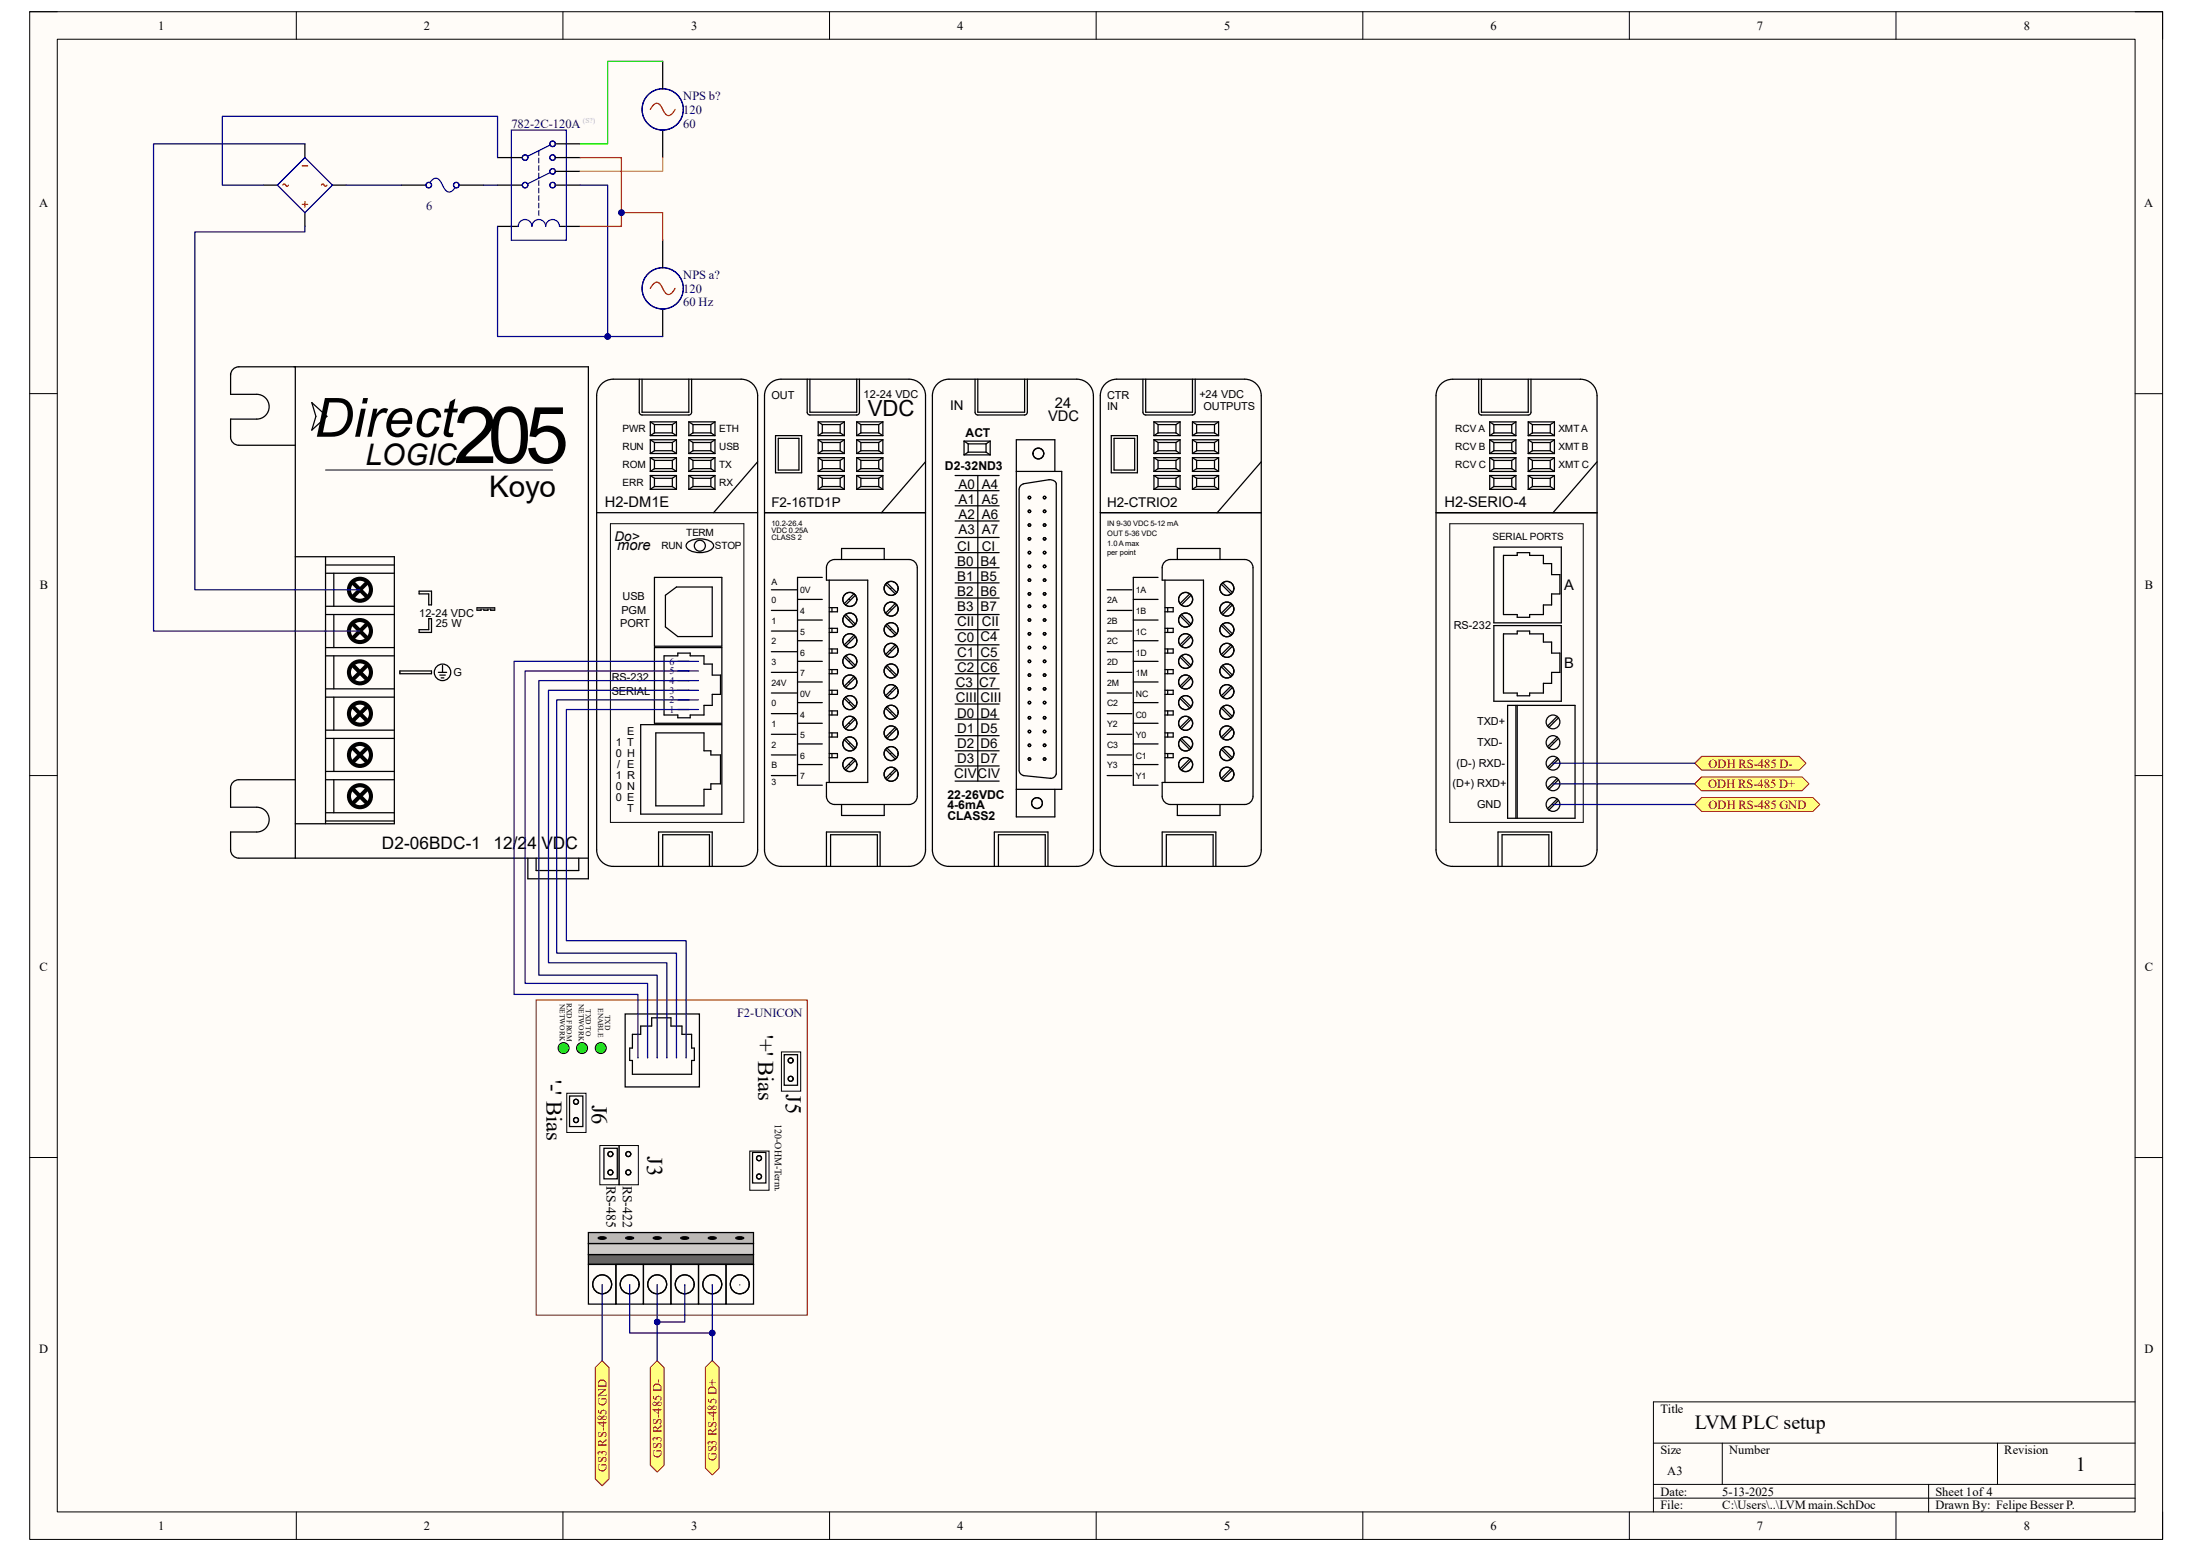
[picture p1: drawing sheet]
<svg xmlns="http://www.w3.org/2000/svg" width="297mm" height="210mm" viewBox="0 0 297 210" stroke-linecap="round" stroke-linejoin="round" font-family="sans-serif">
<path d="M4 1.6h288.9v206.8h-288.9z" fill-rule="evenodd" fill="#fffcf8"/>
<path d="M4 1.6h288.9v206.8h-288.9z" fill="none" stroke="#000" stroke-width=".14"/>
<path d="M7.8 5.3h281.4v199.4h-281.4z" fill-rule="evenodd" fill="#fffcf8"/>
<g fill="none" stroke="#000" stroke-width=".14">
<path d="M4 1.6h3.7M7.8 5.3h281.4v199.4h-281.4zM40.1 1.6v3.7M76.2 1.6v3.7M112.3 1.6v3.7M148.5 1.6v3.7M184.6 1.6v3.7M220.7 1.6v3.7M256.8 1.6v3.7M289.2 1.6h3.7v3.7M4 53.3h3.7M289.2 53.3h3.7"/>
<path d="M44.1 63.6h30.7M82.7 70.9h18v40.5h-18zM196.4 70.9h18v40.5h-18zM64.6 82.5h2.4M65.2 82.7h-.6v-.4h2.4v.4h-.5M65.5 82.5v.2h.6M4 105h3.8M289.2 105h3.7M4 156.7h3.8M289.2 156.7h3.7M223.9 195.4h65.3M233.3 195.4v5.6"/>
<path d="M270.5 195.4v5.6M289.2 189.8h-65.3v14.9M40.1 204.7v3.7M76.2 204.7v3.7M112.4 204.7v3.7M148.5 204.7v3.7M184.6 204.7v3.7M220.7 204.7v3.7M223.9 201h65.3M223.9 202.9h65.3M256.8 204.7v3.7M261.2 201v3.7"/>
<path d="M292.9 204.7v3.7"/>
</g>
<g fill="none" stroke="#000" stroke-width=".17">
<path d="M31.2 50.6v2.8h3.6a1.68 1.68 0 0 1 1.7 1.7 1.68 1.68 0 0 1-1.7 1.6h-3.6v2.5a1.12 1.12 0 0 0 1.2 1.1h7.6M31.2 50.8a1.12 1.12 0 0 1 1.2-1.1h47.3v69.3h-8.2v-2.8M40 49.7v66.5M42.2 54.5l2.1 1.9-2.1 1.8 .6-1.8zM80.8 53.6a2.23 2.23 0 0 1 2.2-2.3h17.4a2.23 2.23 0 0 1 2.2 2.3v61.5a2.23 2.23 0 0 1-2.2 2.2h-17.4a2.23 2.23 0 0 1-2.2-2.2v-61.5M86.6 51.3v4.5v.2l.4 .2 6.5-.1 .2-.3v-4.5M87 51.3v4.5h6.3v-4.5M88.1 57.1h3.5M88.1 59h3.5M88.1 57.1l.5 .4M88.1 57.1v1.9M88.1 59.5v1.9"/>
<path d="M88.1 59.5h3.5M88.1 59.5l.5 .4M88.6 57.5h2.5M88.6 58.6h2.5M88.6 58.6l-.5 .4M88.6 57.5v1.1M88.6 59.9v1.1M88.6 59.9h2.5M91.1 58.6l.5 .4M91.1 57.5v1.1M91.1 59.9v1.1M91.6 57.1l-.5 .4"/>
<path d="M91.6 57.1v1.9M91.6 59.5v1.9M91.6 59.5l-.5 .4M93.3 57.1v1.9M93.3 59.5v1.9M93.3 57.1h3.5M93.3 59h3.5M93.3 57.1l.6 .4M93.3 59.5h3.5M93.3 59.5l.6 .4M93.9 57.5h2.4M93.9 58.6h2.4"/>
<path d="M93.9 58.6l-.6 .4M93.9 57.5v1.1M93.9 59.9v1.1M93.9 59.9h2.4M96.3 58.6l.5 .4M96.3 57.5v1.1M96.3 59.9v1.1M96.8 57.1l-.5 .4M96.8 57.1v1.9M96.8 59.5v1.9M96.8 59.5l-.5 .4M104.2 52l.4-.3 .6-.3 .6-.1h17.3a2.24 2.24 0 0 1 2.2 2.3v61.5a2.23 2.23 0 0 1-2.2 2.2h-17.3a2.23 2.23 0 0 1-2.3-2.2v-61.5l.1-.6 .2-.5z"/>
<path d="M105 59h3.6v5h-3.6zM105.4 59.4h2.8v4.2h-2.8zM109.3 51.3v4.5l.1 .2 .3 .2 6.5-.1 .2-.3v-4.5M109.7 51.3v4.5h6.3v-4.5M110.8 57.1h3.6M110.8 59h3.6M110.8 59.5h3.6M110.8 57.1l.6 .4M110.8 57.1v1.9M110.8 59.5v1.9M110.8 59.5l.6 .4M111.4 57.5h2.4"/>
<path d="M111.4 58.6h2.4M111.4 59.9h2.4M111.4 58.6l-.6 .4M111.4 57.5v1.1M111.4 59.9v1.1M113.8 58.6l.6 .4M113.8 57.5v1.1M113.8 59.9v1.1M114.4 57.1l-.6 .4M114.4 57.1v1.9M114.4 59.5v1.9M114.4 59.5l-.6 .4"/>
<path d="M116 57.1h3.6M116 59h3.6M116 59.5h3.6M116 57.1v1.9M116 59.5v1.9M116 59.5l.6 .4M116 57.1l.6 .4M116.6 57.5h2.4M116.6 58.6h2.4M116.6 59.9h2.4M116.6 57.5v1.1M116.6 59.9v1.1"/>
<path d="M116.6 58.6l-.6 .4M119 57.5v1.1M119 59.9v1.1M119 58.6l.6 .4M119.6 59.5l-.6 .4M119.6 57.1v1.9M119.6 59.5v1.9M119.6 57.1l-.6 .4M130.6 59.7h3.5M130.6 59.7l.5 .4M130.6 59.7v1.9M132.1 51.3v4.5l.1 .3 .2 .1 6.6-.1 .1-.3v-4.5"/>
<path d="M132.4 51.3v4.5h6.4v-4.5M134.1 59.7l-.6 .4M134.1 59.7v1.9M148.1 53.6a2.23 2.23 0 0 0-2.3-2.3h-17.3a2.24 2.24 0 0 0-2.2 2.3v61.5a2.23 2.23 0 0 0 2.2 2.2h17.3a2.23 2.23 0 0 0 2.3-2.2M148.1 53.6v61.5M149.7 52l.4-.3 .6-.3 .6-.1h17.3a2.23 2.23 0 0 1 2.2 2.3v61.5a2.23 2.23 0 0 1-2.2 2.2h-17.3a2.23 2.23 0 0 1-2.3-2.2v-61.5l.1-.6 .2-.5zM150.5 59h3.5v5h-3.5zM150.9 59.4h2.8v4.2h-2.8zM154.8 51.3v4.5l.2 .3 .2 .1 6.5-.1 .2-.3v-4.5M155.2 51.3v4.5h6.3v-4.5M156.3 57.1h3.5M156.3 59h3.5"/>
<path d="M156.3 59.5h3.5M156.3 57.1l.5 .4M156.3 57.1v1.9M156.3 59.5v1.9M156.3 59.5l.5 .4M156.8 57.5h2.5M156.8 58.6h2.5M156.8 59.9h2.5M156.8 58.6l-.5 .4M156.8 57.5v1.1M156.8 59.9v1.1M159.3 58.6l.5 .4"/>
<path d="M159.3 57.5v1.1M159.3 59.9v1.1M159.8 57.1l-.5 .4M159.8 57.1v1.9M159.8 59.5v1.9M159.8 59.5l-.5 .4M161.5 57.1h3.5M161.5 59h3.5M161.5 59.5h3.5M161.5 57.1v1.9M161.5 59.5v1.9M161.5 59.5l.6 .4"/>
<path d="M161.5 57.1l.6 .4M162.1 57.5h2.4M162.1 58.6h2.4M162.1 59.9h2.4M162.1 57.5v1.1M162.1 59.9v1.1M162.1 58.6l-.6 .4M164.5 57.5v1.1M164.5 59.9v1.1M164.5 58.6l.5 .4M165 59.5l-.5 .4M165 57.1v1.9"/>
<path d="M165 59.5v1.9M165 57.1l-.5 .4M195.1 52l.5-.3 .5-.3h.6h17.4a2.24 2.24 0 0 1 2.2 2.2v61.5a2.23 2.23 0 0 1-2.2 2.2h-17.4a2.24 2.24 0 0 1-2.2-2.2v-61.5l.1-.6 .2-.5zM200.3 51.4v4.4v.2l.3 .2 6.6-.1 .1-.3v-4.4M200.6 51.4v4.4h6.4v-4.4M201.8 57.1h3.5M201.8 59h3.5M201.8 59.6h3.5M201.8 57.1l.5 .4M201.8 57.1v1.9M201.8 59.6v1.8M201.8 59.6l.5 .3"/>
<path d="M202.3 57.5h2.4M202.3 58.6h2.4M202.3 59.9h2.4M202.3 58.6l-.5 .4M202.3 57.5v1.1M202.3 59.9v1.1M204.7 58.6l.6 .4M204.7 57.5v1.1M204.7 59.9v1.1M205.3 57.1l-.6 .4M205.3 57.1v1.9M205.3 59.6v1.8"/>
<path d="M205.3 59.6l-.6 .3M207 57.1h3.5M207 59h3.5M207 59.6h3.5M207 57.1v1.9M207 59.6v1.8M207 57.1l.5 .4M207 59.6l.5 .3M207.5 57.5h2.5M207.5 58.6h2.5M207.5 59.9h2.5M207.5 58.6l-.5 .4"/>
<path d="M207.5 57.5v1.1M207.5 59.9v1.1M210 58.6l.5 .4M210 57.5v1.1M210 59.9v1.1M210.5 57.1l-.5 .4M210.5 57.1v1.9M210.5 59.6v1.8M210.5 59.6l-.5 .3M40 75.4h13.4v36.1h-13.4M44.1 75.4v36.1M44.1 77.6h9.3"/>
<path d="M44.1 76.5h9.3M45.2 77.6v4.5M80.8 69.4h21.8M88.1 62v1.8M88.1 64.4v1.9M88.1 61.4h3.5M88.1 62h3.5M88.1 63.8h3.5M88.1 62l.5 .3M88.1 64.4h3.5M88.1 66.3h3.5M88.1 64.4l.5 .4"/>
<path d="M88.6 62.3v1.2M88.6 64.8v1.1M88.6 78.2h9.2v9.3h-9.2zM88.6 61h2.5M88.6 61l-.5 .4M88.6 62.3h2.5M88.6 63.5h2.5M88.6 63.5l-.5 .3M88.6 64.8h2.5M88.6 65.9h2.5M88.6 65.9l-.5 .4M91.1 62.3v1.2"/>
<path d="M91.1 64.8v1.1M91.1 61l.5 .4M91.1 63.5l.5 .3M91.1 65.9l.5 .4M91.6 62v1.8M91.6 64.4v1.9M91.6 62l-.5 .3M91.6 64.4l-.5 .4M93 73.6a2.76 2.76 0 0 1 3.6 0v.3a1.3 1.3 0 0 1-1.2 .9 2.71 2.71 0 0 1-2.4-.6l-.1-.3zM93.3 62v1.8M93.3 64.4v1.9M93.3 61.4h3.5"/>
<path d="M93.3 62h3.5M93.3 63.8h3.5M93.3 62l.6 .3M93.3 64.4h3.5M93.3 66.3h3.5M93.3 64.4l.6 .4M93.9 62.3v1.2M93.9 64.8v1.1M93.9 61h2.4M93.9 61l-.6 .4M93.9 62.3h2.4M93.9 63.5h2.4"/>
<path d="M93.9 63.5l-.6 .3M93.9 64.8h2.4M93.9 65.9h2.4M93.9 65.9l-.6 .4M96.3 62.3v1.2M96.3 64.8v1.1M96.3 61l.5 .4M96.3 63.5l.5 .3M96.3 65.9l.5 .4M96.8 62v1.8M96.8 64.4v1.9M96.8 62l-.5 .3"/>
<path d="M96.8 64.4l-.5 .4M102.6 62.5l-6 6.9M103.5 69.4h21.8M104.5 79.9h3.5M110.8 61.4h3.6M110.8 62h3.6M110.8 63.8h3.6M110.8 64.4h3.6M110.8 66.3h3.6M110.8 62v1.8M110.8 64.4v1.9M110.8 62l.6 .3"/>
<path d="M110.8 64.4l.6 .4M111.4 78.2h-3.4v28.1h3.4M111.4 61h2.4M111.4 62.3h2.4M111.4 63.5h2.4M111.4 64.8h2.4M111.4 65.9h2.4M111.4 62.3v1.2M111.4 64.8v1.1M111.4 61l-.6 .4M111.4 63.5l-.6 .3M111.4 65.9l-.6 .4"/>
<path d="M112.1 76.2l.6-.4h.3h10.1a1.12 1.12 0 0 1 1.1 1.1v30.9a1.12 1.12 0 0 1-1.1 1.1h-10.1a1.12 1.12 0 0 1-1.1-1.1v-1.9h5.6v-27.3h-5.6v-1.7zM112.3 78.6v27.3M113.8 62.3v1.2M113.8 64.8v1.1M113.8 61l.6 .4M113.8 63.5l.6 .3M113.8 65.9l.6 .4M114 75.8v-1.5h5.8v1.5M114.4 62v1.8M114.4 64.4v1.9M114.4 62l-.6 .3M114.4 64.4l-.6 .4"/>
<path d="M116 61.4h3.6M116 62h3.6M116 63.8h3.6M116 64.4h3.6M116 66.3h3.6M116 62v1.8M116 64.4v1.9M116 62l.6 .3M116 64.4l.6 .4M116.6 61h2.4M116.6 62.3h2.4M116.6 63.5h2.4"/>
<path d="M116.6 64.8h2.4M116.6 65.9h2.4M116.6 61l-.6 .4M116.6 62.3v1.2M116.6 64.8v1.1M116.6 63.5l-.6 .3M116.6 65.9l-.6 .4M119 61l.6 .4M119 62.3v1.2M119 64.8v1.1M119 63.5l.6 .3M119 65.9l.6 .4"/>
<path d="M119.6 62v1.8M119.6 64.4v1.9M119.6 62l-.6 .3M119.6 64.4l-.6 .4M119.9 79.1l1.3 1.3M120.1 78.9l1.3 1.3M120.5 79.7h.2M125.3 62.5l-5.9 6.9M129.4 64.4h5.9M129.4 74.8h5.9M129.4 76.9h5.9M129.4 78.9h5.9"/>
<path d="M129.4 66.4h5.9M129.4 68.5h5.9M129.4 70.5h5.9M129.4 72.8h5.9M130.6 61.6h3.5M131.1 60.1h2.4M131.1 61.2h2.4M131.1 61.2l-.5 .4M131.1 60.1v1.1M132.4 64.4v41.4M133.5 61.2l.6 .4M133.5 60.1v1.1"/>
<path d="M137.6 63.8h6.2v43.1h-6.2M138 66.3v38M138.6 65.5l-.3 .2-.3 .5M142 64.9h.1a.93 .93 0 0 1 1 .6v39.3M142.1 64.9l-3.5 .6M142.9 63.8v-4.3h-5.3v51.1h5.3v-3.7M149 69.4h21.8M149.9 79.9h3.4M156.3 61.4h3.5M156.3 62h3.5M156.3 63.8h3.5M156.3 64.4h3.5"/>
<path d="M156.3 66.3h3.5M156.3 62v1.8M156.3 64.4v1.9M156.3 62l.5 .3M156.3 64.4l.5 .4M156.8 78.2h-3.3v28.1h3.3M156.8 61h2.5M156.8 62.3h2.5M156.8 63.5h2.5M156.8 64.8h2.5M156.8 65.9h2.5M156.8 62.3v1.2"/>
<path d="M156.8 64.8v1.1M156.8 61l-.5 .4M156.8 63.5l-.5 .3M156.8 65.9l-.5 .4M157.6 76.2l.6-.4h.3h10.1a1.12 1.12 0 0 1 1.1 1.1v30.9a1.12 1.12 0 0 1-1.1 1.1h-10.1a1.12 1.12 0 0 1-1.1-1.1v-1.9h5.6v-27.3h-5.6v-1.7zM157.8 78.6v27.3M159.3 62.3v1.2M159.3 64.8v1.1M159.3 61l.5 .4M159.3 63.5l.5 .3M159.3 65.9l.5 .4M159.5 75.8v-1.5h5.7v1.5"/>
<path d="M159.8 62v1.8M159.8 64.4v1.9M159.8 62l-.5 .3M159.8 64.4l-.5 .4M161.5 61.4h3.5M161.5 62h3.5M161.5 63.8h3.5M161.5 64.4h3.5M161.5 66.3h3.5M161.5 62v1.8M161.5 64.4v1.9M161.5 62l.6 .3"/>
<path d="M161.5 64.4l.6 .4M162.1 61h2.4M162.1 62.3h2.4M162.1 63.5h2.4M162.1 64.8h2.4M162.1 65.9h2.4M162.1 61l-.6 .4M162.1 62.3v1.2M162.1 64.8v1.1M162.1 63.5l-.6 .3M162.1 65.9l-.6 .4M164.5 61l.5 .4"/>
<path d="M164.5 62.3v1.2M164.5 64.8v1.1M164.5 63.5l.5 .3M164.5 65.9l.5 .4M165 62v1.8M165 64.4v1.9M165 62l-.5 .3M165 64.4l-.5 .4M165.4 79.1l1.3 1.3M165.6 78.9l1.3 1.3M170.8 62.5l-5.9 6.9M194.5 69.4h21.8"/>
<path d="M201.8 61.4h3.5M201.8 62h3.5M201.8 63.8h3.5M201.8 64.4h3.5M201.8 66.3h3.5M201.8 62v1.8M201.8 64.4v1.9M201.8 62l.5 .3M201.8 64.4l.5 .4M202.3 61h2.4M202.3 62.3h2.4M202.3 63.5h2.4"/>
<path d="M202.3 64.8h2.4M202.3 65.9h2.4M202.3 62.3v1.2M202.3 64.8v1.1M202.3 74.1h9.2v10.2h-9.2zM202.3 61l-.5 .4M202.3 63.5l-.5 .3M202.3 65.9l-.5 .4M203.6 75.2h1.9v-.4h1.7v.4h1.8v1.1h1.1v1.5h1.2v2.6h-1.2v1.5h-1.1v1.3h-1.8v.4h-1.7v-.4h-1.9zM204.7 62.3v1.2M204.7 64.8v1.1M204.7 61l.6 .4"/>
<path d="M204.7 63.5l.6 .3M204.7 65.9l.6 .4M205.3 62v1.8M205.3 64.4v1.9M205.3 62l-.6 .3M205.3 64.4l-.6 .4M207 61.4h3.5M207 62h3.5M207 63.8h3.5M207 64.4h3.5M207 66.3h3.5M207 62v1.8"/>
<path d="M207 64.4v1.9M207 62l.5 .3M207 64.4l.5 .4M207.5 61h2.5M207.5 62.3h2.5M207.5 63.5h2.5M207.5 64.8h2.5M207.5 65.9h2.5M207.5 62.3v1.2M207.5 64.8v1.1M207.5 61l-.5 .4M207.5 63.5l-.5 .3"/>
<path d="M207.5 65.9l-.5 .4M210 62.3v1.2M210 64.8v1.1M210 61l.5 .4M210 63.5l.5 .3M210 65.9l.5 .4M210.5 62v1.8M210.5 64.4v1.9M210.5 62l-.5 .3M210.5 64.4l-.5 .4M216.3 62.5l-6 6.9M44.1 82.1h9.3"/>
<path d="M44.1 83.2h9.3M44.1 87.7h9.3M44.1 88.8h9.3M44.1 93.3h9.3M44.1 94.4h9.3M44.1 98.9h9.3M44.1 100h9.3M45.2 83.2v4.5M45.2 88.8v4.5M45.2 94.4v4.5M45.2 100v4.5M54.2 90.9h4.2v.3h-4.2z"/>
<path d="M56.8 80h1.6v1.9h-.3v-1.5h-1.3zM58.1 83.8h.3v1.8h-1.6v-.3h1.3zM59.4 91h1.1M59.6 91.4h.7M59.7 91.8h.4M59.9 90.1v.9M65.2 82.5v.2M66.1 82.5v.2M66.5 82.5v.2M86.8 98.1h11v12.1h-11zM88.6 87.7h9.2v10.2h-9.2zM88.8 99.2h6.5v2.5h1v.5h1.3v3.9h-1.3v.8h-1v2.2h-6.5z"/>
<path d="M89.9 88.8h1.9v-.4h1.7v.4h1.8v1.1h1.2v1.5h1.1v2.6h-1.1v1.5h-1.2v1.3h-1.8v.4h-1.7v-.4h-1.9zM90.1 80.6l1.5-1.1h4.9v6.7h-4.7l-1.7-1.3zM93.3 89.6h.1M93.3 90.9h.1M93.3 92.2h.1M93.3 93.5h.1M93.3 94.8h.1M93.3 96.1h.1M104.5 91h3.5M104.5 82.7h3.5M104.5 93.8h3.5M104.5 85.4h3.5"/>
<path d="M104.5 96.6h3.5M104.5 88.2h3.5M104.5 99.4h3.3M108 97.9h3.4M108 81.2h3.4M108 92.3h3.4M108 84h3.4M108 95.1h3.4M108 86.8h3.4M108 89.6h3.4M112.3 90.7h1.1v.5h-1.1M112.3 85.1h1.1v.5h-1.1"/>
<path d="M112.3 99.2h1.1v.6h-1.1M112.3 93.5h1.1v.5h-1.1M112.3 96.3h1.1v.5h-1.1M112.3 87.9h1.1v.5h-1.1M112.3 82.3h1.1v.5h-1.1M112.7 82.3v.5M112.7 85.1v.5M112.7 87.9v.5M112.7 90.7v.5M112.7 93.5v.5M112.7 96.3v.5M112.7 99.2v.6"/>
<path d="M114.4 83.4l1.3 1.3M114.4 89l1.3 1.3M114.4 94.6l1.3 1.3M114.5 83.2l1.3 1.3M114.5 88.8l1.3 1.3M114.5 94.4l1.3 1.3M114.5 100l1.3 1.3M114.9 97.9h.2M114.9 81.2h.2M114.9 92.3h.2M114.9 84h.2M114.9 95.1h.2"/>
<path d="M114.9 86.8h.2M114.9 89.6h.2M115.7 80.4l-1.3 1.3M115.7 86l-1.3 1.3M115.7 91.6l-1.3 1.3M115.7 97.2l-1.3 1.3M115.8 80.6l-1.3 1.3M115.8 86.2l-1.3 1.3M115.8 91.8l-1.3 1.3M115.8 97.4l-1.3 1.3M119.9 84.7l1.3 1.3M119.9 90.3l1.3 1.3"/>
<path d="M119.9 95.9l1.3 1.3M120.1 84.5l1.3 1.3M120.1 90.1l1.3 1.3M120.1 95.7l1.3 1.3M120.5 90.9h.2M120.5 85.3h.2M120.5 99.2h.2M120.5 82.5h.2M120.5 88.1h.2M120.5 93.7h.2M120.5 96.4h.2M121.2 81.7l-1.3 1.3"/>
<path d="M121.2 87.3l-1.3 1.3M121.2 92.9l-1.3 1.3M121.2 98.5l-1.3 1.3M121.4 81.9l-1.3 1.3M121.4 87.5l-1.3 1.3M121.4 93.1l-1.3 1.3M121.4 98.7l-1.3 1.3M129.4 83.2h5.9M129.4 91.2h5.9M129.4 93.3h5.9M129.4 85.3h5.9M129.4 95.3h5.9"/>
<path d="M129.4 97.4h5.9M129.4 99.6h5.9M129.4 81h5.9M129.4 87.3h5.9M129.4 89.4h5.9M149.9 91h3.4M149.9 82.7h3.4M149.9 93.8h3.4M149.9 85.4h3.4M149.9 96.6h3.4M149.9 88.2h3.4M149.9 99.4h3.4"/>
<path d="M153.5 97.9h3.3M153.5 81.2h3.3M153.5 92.3h3.3M153.5 84h3.3M153.5 95.1h3.3M153.5 86.8h3.3M153.5 89.6h3.3M157.8 90.7h1.1v.5h-1.1M157.8 85.1h1.1v.5h-1.1M157.8 99.2h1.1v.6h-1.1M157.8 93.5h1.1v.5h-1.1M157.8 96.3h1.1v.5h-1.1"/>
<path d="M157.8 87.9h1.1v.5h-1.1M157.8 82.3h1.1v.5h-1.1M158.1 82.3v.5M158.1 85.1v.5M158.1 87.9v.5M158.1 90.7v.5M158.1 93.5v.5M158.1 96.3v.5M158.1 99.2v.6M159.8 83.4l1.3 1.3M159.8 89l1.3 1.3M159.8 94.6l1.3 1.3"/>
<path d="M160 83.2l1.3 1.3M160 88.8l1.3 1.3M160 94.4l1.3 1.3M160 100l1.3 1.3M161.1 80.4l-1.3 1.3M161.1 86l-1.3 1.3M161.1 91.6l-1.3 1.3M161.1 97.2l-1.3 1.3M161.3 80.6l-1.3 1.3M161.3 86.2l-1.3 1.3M161.3 91.8l-1.3 1.3M161.3 97.4l-1.3 1.3"/>
<path d="M165.4 84.7l1.3 1.3M165.4 90.3l1.3 1.3M165.4 95.9l1.3 1.3M165.6 84.5l1.3 1.3M165.6 90.1l1.3 1.3M165.6 95.7l1.3 1.3M166.7 81.7l-1.3 1.3M166.7 87.3l-1.3 1.3M166.7 92.9l-1.3 1.3M166.7 98.5l-1.3 1.3M166.9 81.9l-1.3 1.3M166.9 87.5l-1.3 1.3"/>
<path d="M166.9 93.1l-1.3 1.3M166.9 98.7l-1.3 1.3M202.3 84.7h9.2v10.3h-9.2zM203.6 85.8h1.9v-.4h1.7v.4h1.8v1.1h1.1v1.5h1.2v2.6h-1.2v1.5h-1.1v1.3h-1.8v.4h-1.7v-.4h-1.9zM204.2 95.5h9.1v15.3h-9.1zM205.3 95.5v15.3M205.5 95.5v15.3M210.3 97.8h.1M210.9 97l-1.3 1.3M210.9 99.8l-1.3 1.3M211.1 97.2l-1.3 1.3M211.1 100l-1.3 1.3"/>
<path d="M40 105.6h-7.6a1.12 1.12 0 0 0-1.2 1.1v2.6h3.6a1.68 1.68 0 0 1 1.7 1.7 1.68 1.68 0 0 1-1.7 1.7h-3.6v2.4a1.12 1.12 0 0 0 1.2 1.1h47.3M44.1 105.6h9.3M44.1 104.5h9.3M44.1 110.1h9.3M44.1 111.2h9.3M45.2 105.6v4.5M72.6 116.2v1.7h5.8v-1.7M89.2 117.3v-4.6h7.3v4.6M89.8 117.3v-4.3h6.3v4.3M104.5 102.2h3.3M104.5 105h3.3M108 100.7h3.4"/>
<path d="M108 103.5h3.4M111.9 117.3v-4.6h7.3v4.6M112.3 102h1.1v.6h-1.1M112.5 117.3v-4.3h6.3v4.3M112.7 102v.6M114 108.9v1.5h5.8v-1.5M114.4 100.2l1.3 1.3M114.9 100.7h.2M114.9 103.5h.2M115.7 102.8l-1.3 1.3M115.8 103l-1.3 1.3M119.9 101.5l1.3 1.3"/>
<path d="M120.1 101.3l1.3 1.3M120.5 102h.2M120.5 104.8h.2M121.2 104.1l-1.3 1.3M121.4 104.3l-1.3 1.3M129.4 101.7h5.9M129.4 103.7h5.9M129.4 105.8h5.9M134.7 117.3v-4.6h7.2v4.6M135.2 117.3v-4.3h6.4v4.3M138 104.3a.74 .74 0 0 0 .6 .7M138.6 105l3.7 .4"/>
<path d="M143 104.8a.75 .75 0 0 1-.8 .6M149.9 102.2h3.4M149.9 105h3.4M153.5 100.7h3.3M153.5 103.5h3.3M157.4 117.3v-4.6h7.3v4.6M157.8 102h1.1v.6h-1.1M158 117.3v-4.3h6.3v4.3M158.1 102v.6M159.5 108.9v1.5h5.7v-1.5M159.8 100.2l1.3 1.3M161.1 102.8l-1.3 1.3"/>
<path d="M161.3 103l-1.3 1.3M165.4 101.5l1.3 1.3M165.6 101.3l1.3 1.3M166.7 104.1l-1.3 1.3M166.9 104.3l-1.3 1.3M202.9 117.3v-4.6h7.2v4.6M203.4 117.3v-4.3h6.4v4.3M210.3 100.6h.1M210.3 103.3v.1M210.3 106.1v.1M210.3 108.9v.1M210.9 102.6l-1.3 1.3"/>
<path d="M210.9 105.4l-1.3 1.3M210.9 108.2l-1.3 1.3M211.1 102.8l-1.3 1.3M211.1 105.6l-1.3 1.3M211.1 108.4l-1.3 1.3M85.7 140.1h1.1v-1.2h1.5v-1.1h2.6v1.1h1.5v1.2h1.3v1.8h.3v1.7h-.3v1.9h-8v-1.9h-.4v-1.7h.4z"/>
<circle cx="94.8" cy="73.9" r=".75"/>
<circle cx="120.7" cy="79.7" r=".95"/>
<circle cx="139.4" cy="73" r=".17"/>
<circle cx="139.4" cy="76.7" r=".17"/>
<circle cx="139.4" cy="67.4" r=".17"/>
<circle cx="139.4" cy="71.1" r=".17"/>
<circle cx="139.4" cy="74.8" r=".17"/>
<circle cx="139.4" cy="78.6" r=".17"/>
<circle cx="139.4" cy="69.2" r=".17"/>
<circle cx="140.6" cy="61.4" r=".73"/>
<circle cx="141.5" cy="71.1" r=".17"/>
<circle cx="141.5" cy="67.4" r=".17"/>
<circle cx="141.5" cy="76.7" r=".17"/>
<circle cx="141.5" cy="73" r=".17"/>
<circle cx="141.5" cy="74.8" r=".17"/>
<circle cx="141.5" cy="69.2" r=".17"/>
<circle cx="141.5" cy="78.6" r=".17"/>
<circle cx="166.2" cy="79.7" r=".95"/>
<circle cx="59.9" cy="91" r="1.12"/>
<circle cx="115.1" cy="81.2" r=".95"/>
<circle cx="115.1" cy="92.3" r=".95"/>
<circle cx="115.1" cy="84" r=".95"/>
<circle cx="115.1" cy="89.6" r=".95"/>
<circle cx="115.1" cy="86.8" r=".95"/>
<circle cx="115.1" cy="95.1" r=".95"/>
<circle cx="115.1" cy="97.9" r=".95"/>
<circle cx="120.7" cy="96.4" r=".95"/>
<circle cx="120.7" cy="99.2" r=".95"/>
<circle cx="120.7" cy="82.5" r=".95"/>
<circle cx="120.7" cy="88.1" r=".95"/>
<circle cx="120.7" cy="93.7" r=".95"/>
<circle cx="120.7" cy="90.9" r=".95"/>
<circle cx="120.7" cy="85.3" r=".95"/>
<circle cx="139.4" cy="87.7" r=".17"/>
<circle cx="139.4" cy="89.5" r=".17"/>
<circle cx="139.4" cy="95.1" r=".17"/>
<circle cx="139.4" cy="97.2" r=".17"/>
<circle cx="139.4" cy="80.4" r=".17"/>
<circle cx="139.4" cy="84" r=".17"/>
<circle cx="139.4" cy="93.3" r=".17"/>
<circle cx="139.4" cy="85.8" r=".17"/>
<circle cx="139.4" cy="99.1" r=".17"/>
<circle cx="139.4" cy="82.1" r=".17"/>
<circle cx="139.4" cy="91.4" r=".17"/>
<circle cx="141.5" cy="80.4" r=".17"/>
<circle cx="141.5" cy="84" r=".17"/>
<circle cx="141.5" cy="95.1" r=".17"/>
<circle cx="141.5" cy="87.7" r=".17"/>
<circle cx="141.5" cy="89.5" r=".17"/>
<circle cx="141.5" cy="97.2" r=".17"/>
<circle cx="141.5" cy="93.3" r=".17"/>
<circle cx="141.5" cy="82.1" r=".17"/>
<circle cx="141.5" cy="85.8" r=".17"/>
<circle cx="141.5" cy="91.4" r=".17"/>
<circle cx="141.5" cy="99.1" r=".17"/>
<circle cx="160.6" cy="97.9" r=".95"/>
<circle cx="160.6" cy="84" r=".95"/>
<circle cx="160.6" cy="89.6" r=".95"/>
<circle cx="160.6" cy="95.1" r=".95"/>
<circle cx="160.6" cy="86.8" r=".95"/>
<circle cx="160.6" cy="92.3" r=".95"/>
<circle cx="160.6" cy="81.2" r=".95"/>
<circle cx="166.2" cy="93.7" r=".95"/>
<circle cx="166.2" cy="90.9" r=".95"/>
<circle cx="166.2" cy="96.4" r=".95"/>
<circle cx="166.2" cy="82.5" r=".95"/>
<circle cx="166.2" cy="99.2" r=".95"/>
<circle cx="166.2" cy="88.1" r=".95"/>
<circle cx="166.2" cy="85.3" r=".95"/>
<circle cx="210.3" cy="97.8" r=".93"/>
<circle cx="115.1" cy="100.7" r=".95"/>
<circle cx="115.1" cy="103.5" r=".95"/>
<circle cx="120.7" cy="104.8" r=".95"/>
<circle cx="120.7" cy="102" r=".95"/>
<circle cx="139.4" cy="100.9" r=".17"/>
<circle cx="139.4" cy="102.8" r=".17"/>
<circle cx="140.4" cy="108.7" r=".73"/>
<circle cx="141.5" cy="100.9" r=".17"/>
<circle cx="141.5" cy="102.8" r=".17"/>
<circle cx="160.6" cy="100.7" r=".95"/>
<circle cx="160.6" cy="103.5" r=".95"/>
<circle cx="166.2" cy="104.8" r=".95"/>
<circle cx="166.2" cy="102" r=".95"/>
<circle cx="210.3" cy="106.1" r=".93"/>
<circle cx="210.3" cy="103.3" r=".93"/>
<circle cx="210.3" cy="100.5" r=".93"/>
<circle cx="210.3" cy="108.9" r=".93"/>
</g>
<g fill="none" stroke="#000" stroke-width=".55">
<path d="M47.8 78.9l1.9 1.9M49.7 78.9l-1.9 1.9M47.8 84.5l1.9 1.9M47.8 90.1l1.9 1.9M47.8 95.7l1.9 1.9M49.7 84.5l-1.9 1.9M49.7 90.1l-1.9 1.9M49.7 95.7l-1.9 1.9M47.8 101.3l1.9 1.9M47.8 106.9l1.9 1.8M49.7 101.3l-1.9 1.9M49.7 106.9l-1.9 1.8"/>
<circle cx="48.8" cy="79.9" r="1.49"/>
<circle cx="48.8" cy="85.4" r="1.49"/>
<circle cx="48.8" cy="96.6" r="1.49"/>
<circle cx="48.8" cy="91" r="1.49"/>
<circle cx="48.8" cy="107.8" r="1.49"/>
<circle cx="48.8" cy="102.2" r="1.49"/>
</g>
<path d="M91.8 89.6h2.8M91.8 90.9h2.8M91.8 92.2h2.8M91.8 93.5h2.8M91.8 94.8h2.8M91.8 96.1h2.8" fill="none" stroke="#00f" stroke-width=".17"/>
<circle cx="76.3" cy="141.9" r=".75" fill="#0f0"/>
<circle cx="76.3" cy="141.9" r=".75" fill="none" stroke="#000" stroke-width=".14"/>
<circle cx="78.8" cy="141.9" r=".75" fill="#0f0"/>
<circle cx="78.8" cy="141.9" r=".75" fill="none" stroke="#000" stroke-width=".14"/>
<circle cx="81.4" cy="141.9" r=".75" fill="#0f0"/>
<g fill="none" stroke="#000" stroke-width=".14">
<path d="M76.8 148h2.6v5.3h-2.6zM81.2 155.1h2.6v5.3h-2.6zM83.8 155.1h2.7v5.3h-2.7zM101.5 155.9h2.7v5.3h-2.7zM105.8 142.4h2.6v5.4h-2.6z"/>
<circle cx="81.4" cy="141.9" r=".75"/>
</g>
<g fill="none" stroke="#000" stroke-width=".17">
<path d="M84.7 137.3h10v9.9h-10zM77.1 148.4h1.8v4.1h-1.8zM81.8 155.5h1.8v4.1h-1.8zM101.9 156h1.8v4.2h-1.8zM106.2 142.8h1.8v4.1h-1.8zM79.7 171.2h3.7v5.4h-3.7z"/>
<circle cx="78" cy="149.2" r=".34"/>
<circle cx="78" cy="151.7" r=".34"/>
<circle cx="82.7" cy="158.7" r=".34"/>
<circle cx="82.7" cy="156.3" r=".34"/>
<circle cx="102.8" cy="159.3" r=".34"/>
<circle cx="102.8" cy="156.8" r=".34"/>
<circle cx="107.1" cy="143.6" r=".34"/>
<circle cx="107.1" cy="146.1" r=".34"/>
<circle cx="81.6" cy="173.9" r="1.28"/>
</g>
<path d="M72.6 135.4h36.7v42.7h-36.7z" fill="none" stroke="#800000" stroke-width=".14"/>
<path d="M79.7 169.9h22.3v1.3h-22.3z" fill-rule="evenodd" fill="#666"/>
<g fill="none" stroke="#000" stroke-width=".17">
<path d="M79.7 169.9h22.3v1.3h-22.3zM83.4 171.2h3.7v5.4h-3.7zM87.1 171.2h3.8v5.4h-3.8zM90.9 171.2h3.7v5.4h-3.7zM94.6 171.2h3.7v5.4h-3.7zM98.3 171.2h3.8v5.4h-3.8z"/>
<circle cx="85.3" cy="173.9" r="1.28"/>
<circle cx="89" cy="173.9" r="1.28"/>
<circle cx="92.7" cy="173.9" r="1.28"/>
<circle cx="96.5" cy="173.9" r="1.28"/>
<circle cx="100.2" cy="173.9" r="1.28"/>
</g>
<path d="M79.7 168.4h22.3v1.5h-22.3z" fill-rule="evenodd" fill="#ccc"/>
<path d="M79.7 168.4h22.3v1.5h-22.3z" fill="none" stroke="#000" stroke-width=".17"/>
<path d="M79.7 166.9h22.3v1.5h-22.3z" fill-rule="evenodd" fill="#b7b7b7"/>
<g fill="none" stroke="#000" stroke-width=".17">
<path d="M86.4 143.2h.1M87.7 143.2h.1M89 143.2h.1M90.3 143.2h.1M91.6 143.2h.1M92.9 143.2h.1M79.7 166.9h22.3v1.5h-22.3zM81.6 174h.1M85.3 174h.1M89 174h.1M92.7 174h.1M96.5 174h.1"/>
<path d="M100.2 174h.1"/>
<circle cx="85.1" cy="158.8" r=".34"/>
<circle cx="85.1" cy="156.3" r=".34"/>
</g>
<g fill="#000">
<path d="M81.1 167.5h.2a.84 .84 0 0 1 .8 .1 .93 .93 0 0 1-1.1 0z" fill-rule="evenodd"/>
<path d="M84.8 167.5h.2a.84 .84 0 0 1 .8 .1 .93 .93 0 0 1-1.1 0z" fill-rule="evenodd"/>
<path d="M88.5 167.5h.2a.84 .84 0 0 1 .9 .1 .93 .93 0 0 1-1.1 0z" fill-rule="evenodd"/>
<path d="M92.3 167.5h.2a.84 .84 0 0 1 .8 .1 .93 .93 0 0 1-1.1 0z" fill-rule="evenodd"/>
<path d="M96 167.5h.2a.84 .84 0 0 1 .8 .1 .93 .93 0 0 1-1.1 0z" fill-rule="evenodd"/>
<path d="M99.7 167.5h.2a.84 .84 0 0 1 .8 .1 .93 .93 0 0 1-1.1 0z" fill-rule="evenodd"/>
</g>
<path d="M81.1 167.5h.2a.84 .84 0 0 1 .8 .1 .93 .93 0 0 1-1.1 0zM84.8 167.5h.2a.84 .84 0 0 1 .8 .1 .93 .93 0 0 1-1.1 0zM88.5 167.5h.2a.84 .84 0 0 1 .9 .1 .93 .93 0 0 1-1.1 0zM92.3 167.5h.2a.84 .84 0 0 1 .8 .1 .93 .93 0 0 1-1.1 0zM96 167.5h.2a.84 .84 0 0 1 .8 .1 .93 .93 0 0 1-1.1 0zM99.7 167.5h.2a.84 .84 0 0 1 .8 .1 .93 .93 0 0 1-1.1 0z" fill="none" stroke="#000" stroke-width=".14"/>
<path d="M230.5 108h15l1 .9-1 1h-15l-1-1z" fill-rule="evenodd" fill="#ffff80"/>
<path d="M230.5 108h15l1 .9-1 1h-15l-1-1z" fill="none" stroke="#800000" stroke-width=".14"/>
<path d="M229.5 106.1l.9-.9h13.7l.9 .9-.9 1h-13.7z" fill-rule="evenodd" fill="#ffff80"/>
<path d="M229.5 106.1l.9-.9h13.7l.9 .9-.9 1h-13.7z" fill="none" stroke="#800000" stroke-width=".14"/>
<path d="M230.5 102.4h13.2l.9 .9-.9 1h-13.2l-1-1z" fill-rule="evenodd" fill="#ffff80"/>
<path d="M230.5 102.4h13.2l.9 .9-.9 1h-13.2l-1-1z" fill="none" stroke="#800000" stroke-width=".14"/>
<path d="M81.6 184.2l.9 1v15.1l-.9 .9-1-.9v-15.1z" fill-rule="evenodd" fill="#ffff80"/>
<path d="M81.6 184.2l.9 1v15.1l-.9 .9-1-.9v-15.1z" fill="none" stroke="#800000" stroke-width=".14"/>
<path d="M95.5 185.2l1-1 .9 1v13.6l-.9 .9-1-.9z" fill-rule="evenodd" fill="#ffff80"/>
<path d="M95.5 185.2l1-1 .9 1v13.6l-.9 .9-1-.9z" fill="none" stroke="#800000" stroke-width=".14"/>
<path d="M88.1 185.2l.9-.9 .9 .9v13.2l-.9 .9-.9-.9z" fill-rule="evenodd" fill="#ffff80"/>
<path d="M88.1 185.2l.9-.9 .9 .9v13.2l-.9 .9-.9-.9z" fill="none" stroke="#800000" stroke-width=".14"/>
<path d="M93.3 89.6h-23.7v45.1h16.8v8.5M93.3 90.9h-22.2v42.3h16.6v10M93.3 92.2h-20.3v39.8h16v11.2M93.3 93.5h-19v36.9h16v12.8M93.3 94.8h-17.9v34.3h16.2v14.1M93.3 96.1h-16.6v31.3h16.2v15.8M210.3 103.3h19.2M210.3 106.1h19.2M210.3 108.9h19.2M81.6 174v10.2M85.3 174v6.5h11.2v-6.5" fill="none" stroke="#000080" stroke-width=".17"/>
<circle cx="96.5" cy="180.5" r=".37" fill="#000080"/>
<circle cx="96.5" cy="180.5" r=".37" fill="none" stroke="#000080" stroke-width=".14"/>
<path d="M89 174v5h3.7v-5" fill="none" stroke="#000080" stroke-width=".17"/>
<circle cx="89" cy="179" r=".37" fill="#000080"/>
<circle cx="89" cy="179" r=".37" fill="none" stroke="#000080" stroke-width=".14"/>
<path d="M96.5 180.5v3.7" fill="none" stroke="#000080" stroke-width=".17"/>
<circle cx="96.5" cy="180.5" r=".37" fill="#000080"/>
<circle cx="96.5" cy="180.5" r=".37" fill="none" stroke="#000080" stroke-width=".14"/>
<path d="M89 179v5.3" fill="none" stroke="#000080" stroke-width=".17"/>
<circle cx="89" cy="179" r=".37" fill="#000080"/>
<circle cx="89" cy="179" r=".37" fill="none" stroke="#000080" stroke-width=".14"/>
<g fill="none" stroke="#00f" stroke-width=".17">
<path d="M69.3 17.6h7.4v14.9h-7.4zM74.5 19.7l-3 1.5M37.6 25.1l3.7-3.8 3.7 3.8-3.7 3.7zM58.3 24.7a.75 .75 0 0 1 1.1-.4l.6 .9a.8 .8 0 0 0 1.4 .5l.2-.3M70.2 30.7a.93 .93 0 0 1 .9-1 .93 .93 0 0 1 .9 1 .93 .93 0 0 1 1-1 .93 .93 0 0 1 .9 1 .93 .93 0 0 1 .9-1 .93 .93 0 0 1 1 1M73 20.4v.6M73 21.4v.7M73 22.4v.7M73 23.5v.6M73 24.5v.6M73 25.5v.6M73 26.5v.6"/>
<path d="M73 27.5v.6M73 28.5v.7M74.5 23.4l-3 1.5"/>
<circle cx="74.8" cy="19.5" r=".37"/>
<circle cx="89.8" cy="14.8" r="2.8"/>
<circle cx="58.1" cy="25.1" r=".37"/>
<circle cx="61.8" cy="25.1" r=".37"/>
<circle cx="71.1" cy="25.1" r=".37"/>
<circle cx="71.1" cy="21.3" r=".37"/>
<circle cx="74.8" cy="21.3" r=".37"/>
<circle cx="74.8" cy="25.1" r=".37"/>
<circle cx="74.8" cy="23.2" r=".37"/>
<circle cx="89.8" cy="39" r="2.8"/>
</g>
<g fill="none" stroke="#000" stroke-width=".17">
<path d="M41.3 19.5v1.8M75.2 19.5h3.4M89.8 8.3v3.7M89.8 17.6v3.7M35.7 25.1h1.9M41.3 28.8v1.9M45 25.1h1.9M54.3 25.1h3.4M62.2 25.1h3.3M67.4 25.1h3.3M67.4 30.7h2.8M67.4 21.3h3.3"/>
<path d="M75.2 25.1h3.4M75.2 21.3h3.4M75.2 23.2h3.4M75.8 30.7h2.8M89.8 32.5v3.7M89.8 41.8v3.8"/>
</g>
<path d="M88.1 14.8l.2-.4a.68 .68 0 0 1 .7-.4 .68 .68 0 0 1 .6 .6l.2 .3a.71 .71 0 0 0 .5 .7 .71 .71 0 0 0 .8-.3l.3-.5M38.3 25.1l.2-.2 .3 .3 .3-.1M40.9 27.7h.8M40.9 22.5h.8M41.3 27.3v.7M43.5 25.1l.2-.2 .4 .3 .2-.1M88.1 39l.2-.3a.68 .68 0 0 1 .7-.5 .68 .68 0 0 1 .6 .6l.2 .4a.71 .71 0 0 0 .5 .6 .71 .71 0 0 0 .8-.3l.3-.5" fill="none" stroke="#f00" stroke-width=".17"/>
<path d="M78.6 25.1h3.7v20.5h7.5" fill="none" stroke="#000080" stroke-width=".17"/>
<circle cx="82.3" cy="45.6" r=".37" fill="#000080"/>
<circle cx="82.3" cy="45.6" r=".37" fill="none" stroke="#000080" stroke-width=".14"/>
<path d="M89.8 21.3v1.9h-11.2" fill="none" stroke="#f90" stroke-width=".17"/>
<path d="M78.6 21.3h5.6v7.5h5.6v3.7" fill="none" stroke="#f00" stroke-width=".17"/>
<circle cx="84.2" cy="28.8" r=".37" fill="#000080"/>
<circle cx="84.2" cy="28.8" r=".37" fill="none" stroke="#000080" stroke-width=".14"/>
<path d="M89.8 8.3h-7.5v11.2h-3.7" fill="none" stroke="#0f0" stroke-width=".17"/>
<path d="M67.4 30.7v14.9h14.9" fill="none" stroke="#000080" stroke-width=".17"/>
<circle cx="82.3" cy="45.6" r=".37" fill="#000080"/>
<circle cx="82.3" cy="45.6" r=".37" fill="none" stroke="#000080" stroke-width=".14"/>
<path d="M84.2 28.8v1.9h-5.6" fill="none" stroke="#f00" stroke-width=".17"/>
<circle cx="84.2" cy="28.8" r=".37" fill="#000080"/>
<circle cx="84.2" cy="28.8" r=".37" fill="none" stroke="#000080" stroke-width=".14"/>
<path d="M41.3 19.5h-20.5v65.9h27.9M41.3 30.7v.7h-14.9v48.5h22.3M46.9 25.1h7.4M65.5 25.1h1.9M67.4 21.3v-5.6h-37.3v9.4h5.6" fill="none" stroke="#000080" stroke-width=".17"/>
<text font-size="10.7" x="61.4" y="62.7">205</text>
<text font-size="7.3" x="42.6" y="59.1">Direct</text>
<g font-size="4">
<text x="49.5" y="63">LOGIC</text>
<text x="66.3" y="67.3">Koyo</text>
</g>
<g font-size="3">
<text x="117.5" y="56.3">VDC</text>
<text x="102.7" y="140.1" transform="rotate(90 102.7 140.1)">'+' Bias</text>
<text x="74" y="146.2" transform="rotate(90 74 146.2)">'-' Bias</text>
<text x="80.1" y="149.6" transform="rotate(90 80.1 149.6)">J6</text>
<text x="106.4" y="148.1" transform="rotate(90 106.4 148.1)">J5</text>
<text x="87.6" y="156.5" transform="rotate(90 87.6 156.5)">J3</text>
</g>
<g font-size="2.7">
<text x="229.5" y="193.5">LVM PLC setup</text>
<text x="281.1" y="199.1">1</text>
</g>
<g font-size="2.3">
<text x="51.7" y="114.9">D2-06BDC-1</text>
<text x="66.8" y="114.9">12/24 VDC</text>
</g>
<g font-size="2">
<text x="141.9" y="57.1">VDC</text>
<text x="142.9" y="55.2">24</text>
<text x="81.9" y="68.6">H2-DM1E</text>
<text x="195.6" y="68.6">H2-SERIO-4</text>
<text x="83.6" y="74.4">more</text>
<text x="211.8" y="79.8">A</text>
<text x="211.8" y="90.4">B</text>
</g>
<g font-size="1.9">
<text x="82.1" y="160.6" transform="rotate(90 82.1 160.6)">RS-485</text>
<text x="84.4" y="160.6" transform="rotate(90 84.4 160.6)">RS-422</text>
</g>
<g font-size="1.8">
<text x="128.7" y="55.5">IN</text>
<text x="104.5" y="68.7">F2-16TD1P</text>
<text x="129.8" y="66.2">A0 A4</text>
<text x="129.8" y="68.2">A1 A5</text>
<text x="129.8" y="70.3">A2 A6</text>
<text x="149.9" y="68.7">H2-CTRIO2</text>
<text x="83.2" y="73.3">Do&gt;</text>
<text x="129.6" y="74.5">CI</text>
<text x="129.6" y="76.6">B0 B4</text>
<text x="129.8" y="72.3">A3 A7</text>
<text x="133" y="74.5">CI</text>
<text x="129.6" y="78.7">B1 B5</text>
<text x="129.6" y="80.7">B2 B6</text>
<text x="129.6" y="82.8">B3 B7</text>
<text x="129.6" y="84.8">CII CII</text>
<text x="129.6" y="87">C0</text>
<text x="129.6" y="89">C1</text>
<text x="132.8" y="86.8">C4</text>
<text x="132.8" y="88.9">C5</text>
<text x="129.5" y="95">CIII CIII</text>
<text x="129.5" y="93.1">C3</text>
<text x="129.6" y="91">C2</text>
<text x="132.6" y="93">C7</text>
<text x="132.8" y="90.9">C6</text>
<text x="129.6" y="97.2">D0 D4</text>
<text x="129.6" y="99.2">D1 D5</text>
<text x="129.6" y="101.3">D2 D6</text>
<text x="129.2" y="105.4">CIVCIV</text>
<text x="129.6" y="103.3">D3 D7</text>
</g>
<g font-size="1.7">
<text x="21.4" y="4">1</text>
<text x="57.4" y="4">2</text>
<text x="93.6" y="4">3</text>
<text x="129.6" y="4">4</text>
<text x="165.8" y="4">5</text>
<text x="201.8" y="4">6</text>
<text x="238" y="4">7</text>
<text x="274.1" y="4">8</text>
<text x="5.3" y="28">A</text>
<text x="290.4" y="28">A</text>
<text x="130.8" y="59.2">ACT</text>
<text x="128" y="63.7">D2-32ND3</text>
<text x="5.4" y="79.8">B</text>
<text x="290.5" y="79.8">B</text>
<text x="128.3" y="108.2">22-26VDC</text>
<text x="128.3" y="109.5">4-6mA</text>
<text x="128.3" y="111">CLASS2</text>
<text x="5.3" y="131.4">C</text>
<text x="290.5" y="131.4">C</text>
<text x="5.3" y="183.2">D</text>
<text x="290.4" y="183.2">D</text>
<text x="224.9" y="191.3">Title</text>
<text x="224.9" y="196.9">Size</text>
<text x="234.2" y="196.9">Number</text>
<text x="271.4" y="196.9">Revision</text>
<text x="224.9" y="202.5">Date:</text>
<text x="225.8" y="199.7">A3</text>
<text x="233.3" y="202.5">5-13-2025</text>
<text x="262.1" y="202.5">Sheet 1of4</text>
<text x="21.4" y="207.2">1</text>
<text x="57.4" y="207.2">2</text>
<text x="93.6" y="207.2">3</text>
<text x="129.6" y="207.2">4</text>
<text x="165.8" y="207.2">5</text>
<text x="201.8" y="207.2">6</text>
<text x="224.9" y="204.4">File:</text>
<text x="233.3" y="204.4">C:\Users\..\LVM main.SchDoc</text>
<text x="238" y="207.2">7</text>
<text x="262.1" y="204.4">Drawn By: Felipe Besser P.</text>
<text x="274.1" y="207.2">8</text>
</g>
<g font-size="1.7" fill="#000080">
<text x="69.3" y="17.3">782-2C-120A</text>
<text x="92.5" y="15.4">120</text>
<text x="92.5" y="17.3">60</text>
<text x="92.5" y="13.5">NPS b?</text>
<text x="57.7" y="28.4">6</text>
<text x="92.5" y="39.6">120</text>
<text x="92.5" y="41.5">60 Hz</text>
<text x="92.5" y="37.8">NPS a?</text>
<text x="99.8" y="137.7">F2-UNICON</text>
</g>
<g font-size="1.7" fill="#800000">
<text x="231.4" y="106.7">ODH RS-485 D+</text>
<text x="231.4" y="103.9">ODH RS-485 D-</text>
<text x="231.4" y="109.5">ODH RS-485 GND</text>
<text x="89.6" y="197.4" transform="rotate(-90 89.6 197.4)">GS3 RS-485 D-</text>
<text x="97" y="197.9" transform="rotate(-90 97 197.9)">GS3 RS-485 D+</text>
<text x="82.1" y="199.3" transform="rotate(-90 82.1 199.3)">GS3 RS-485 GND</text>
</g>
<g font-size="1.5">
<text x="117" y="53.8">12-24 VDC</text>
<text x="162.4" y="53.8">+24 VDC</text>
<text x="104.5" y="54">OUT</text>
<text x="149.9" y="54">CTR</text>
<text x="149.9" y="55.5">IN</text>
<text x="163" y="55.5">OUTPUTS</text>
<text x="56.8" y="83.5">12-24 VDC</text>
<text x="84.2" y="83.1">PGM</text>
<text x="84.3" y="81.2">USB</text>
<text x="59" y="85">25 W</text>
<text x="84" y="85">PORT</text>
<text x="196.9" y="85.1">RS-232</text>
<text x="61.4" y="91.5">G</text>
<text x="82.8" y="92.2">RS-232</text>
<text x="82.8" y="94.1">SERIAL</text>
<text x="83.4" y="101">1 T</text>
<text x="84.9" y="99.5">E</text>
<text x="200.1" y="98.2">TXD+</text>
<text x="200.1" y="101">TXD-</text>
<text x="83.4" y="102.5">0 H</text>
<text x="83.4" y="105.5">1 R</text>
<text x="83.4" y="106.9">0 N</text>
<text x="83.6" y="104">/ E</text>
<text x="196.7" y="106.6">(D+) RXD+</text>
<text x="197.3" y="103.8">(D-) RXD-</text>
<text x="83.4" y="108.5">0 E</text>
<text x="84.9" y="109.9">T</text>
<text x="200.1" y="109.4">GND</text>
</g>
<g font-size="1.4">
<text x="84.3" y="58.5">PWR</text>
<text x="97.4" y="58.5">ETH</text>
<text x="197.1" y="58.5">RCV A</text>
<text x="211.1" y="58.5">XMT A</text>
<text x="84.3" y="61">RUN</text>
<text x="84.3" y="63.4">ROM</text>
<text x="84.3" y="65.8">ERR</text>
<text x="97.4" y="61">USB</text>
<text x="97.4" y="63.4">TX</text>
<text x="97.4" y="65.8">RX</text>
<text x="197.1" y="61">RCV B</text>
<text x="197.1" y="63.4">RCV C</text>
<text x="211.1" y="61">XMT B</text>
<text x="211.1" y="63.4">XMT C</text>
<text x="89.6" y="74.4">RUN</text>
<text x="92.9" y="72.5">TERM</text>
<text x="96.8" y="74.4">STOP</text>
<text x="202.1" y="73.1">SERIAL PORTS</text>
<text x="104.9" y="152.2" transform="rotate(90 104.9 152.2)">120-OHM-Term.</text>
</g>
<g font-size="1.4" fill="#000080">
<text x="90.7" y="90">6</text>
<text x="90.7" y="91.3">5</text>
<text x="90.7" y="92.6">4</text>
<text x="90.7" y="93.9">3</text>
<text x="90.7" y="95.2">2</text>
<text x="90.7" y="96.5">1</text>
</g>
<g font-size="1.2">
<text x="104.5" y="81.7">0</text>
<text x="104.5" y="79.2">A</text>
<text x="108.4" y="83.2">4</text>
<text x="108.4" y="80.3">0V</text>
<text x="149.9" y="81.7">2A</text>
<text x="153.8" y="83.2">1B</text>
<text x="153.8" y="80.3">1A</text>
<text x="104.5" y="87.2">2</text>
<text x="104.5" y="84.5">1</text>
<text x="108.4" y="88.8">6</text>
<text x="108.4" y="86">5</text>
<text x="149.9" y="87.2">2C</text>
<text x="149.9" y="84.5">2B</text>
<text x="153.8" y="88.8">1D</text>
<text x="153.8" y="86">1C</text>
<text x="104.5" y="95.6">0</text>
<text x="104.5" y="92.8">24V</text>
<text x="104.5" y="90">3</text>
<text x="108.4" y="94.4">0V</text>
<text x="108.4" y="91.6">7</text>
<text x="149.9" y="95.6">C2</text>
<text x="149.9" y="92.8">2M</text>
<text x="149.9" y="90">2D</text>
<text x="153.8" y="94.4">NC</text>
<text x="153.8" y="91.6">1M</text>
<text x="104.5" y="101.3">2</text>
<text x="104.5" y="98.5">1</text>
<text x="108.4" y="99.9">5</text>
<text x="108.4" y="97.2">4</text>
<text x="149.9" y="101.3">C3</text>
<text x="149.9" y="98.5">Y2</text>
<text x="153.8" y="99.9">Y0</text>
<text x="153.8" y="97.2">C0</text>
<text x="104.5" y="104.1">B</text>
<text x="104.5" y="106.3">3</text>
<text x="108.4" y="105.5">7</text>
<text x="108.4" y="102.7">6</text>
<text x="149.9" y="104.1">Y3</text>
<text x="153.8" y="105.5">Y1</text>
<text x="153.8" y="102.7">C1</text>
</g>
<text font-size="1" fill="#b2b0d4" x="79" y="16.7">(S?)</text>
<g font-size="1">
<text x="104.5" y="71.3">10.2-26.4</text>
<text x="149.9" y="71.3">IN 9-30 VDC 5-12 mA</text>
<text x="104.5" y="72.2">VDC 0.25A</text>
<text x="104.5" y="73.2">CLASS 2</text>
<text x="149.9" y="72.6">OUT 5-36 VDC</text>
<text x="149.9" y="73.9">1.0 A max</text>
<text x="149.9" y="75.2">per point</text>
<text x="75.8" y="135.9" transform="rotate(90 75.8 135.9)">NETWORK</text>
<text x="76.8" y="135.8" transform="rotate(90 76.8 135.8)">RXD FROM</text>
<text x="78.4" y="135.9" transform="rotate(90 78.4 135.9)">NETWORK</text>
<text x="79.3" y="136.6" transform="rotate(90 79.3 136.6)">TXD TO</text>
<text x="81" y="136.5" transform="rotate(90 81 136.5)">ENABLE</text>
<text x="82" y="137.5" transform="rotate(90 82 137.5)">TXD</text>
</g>
</svg>
